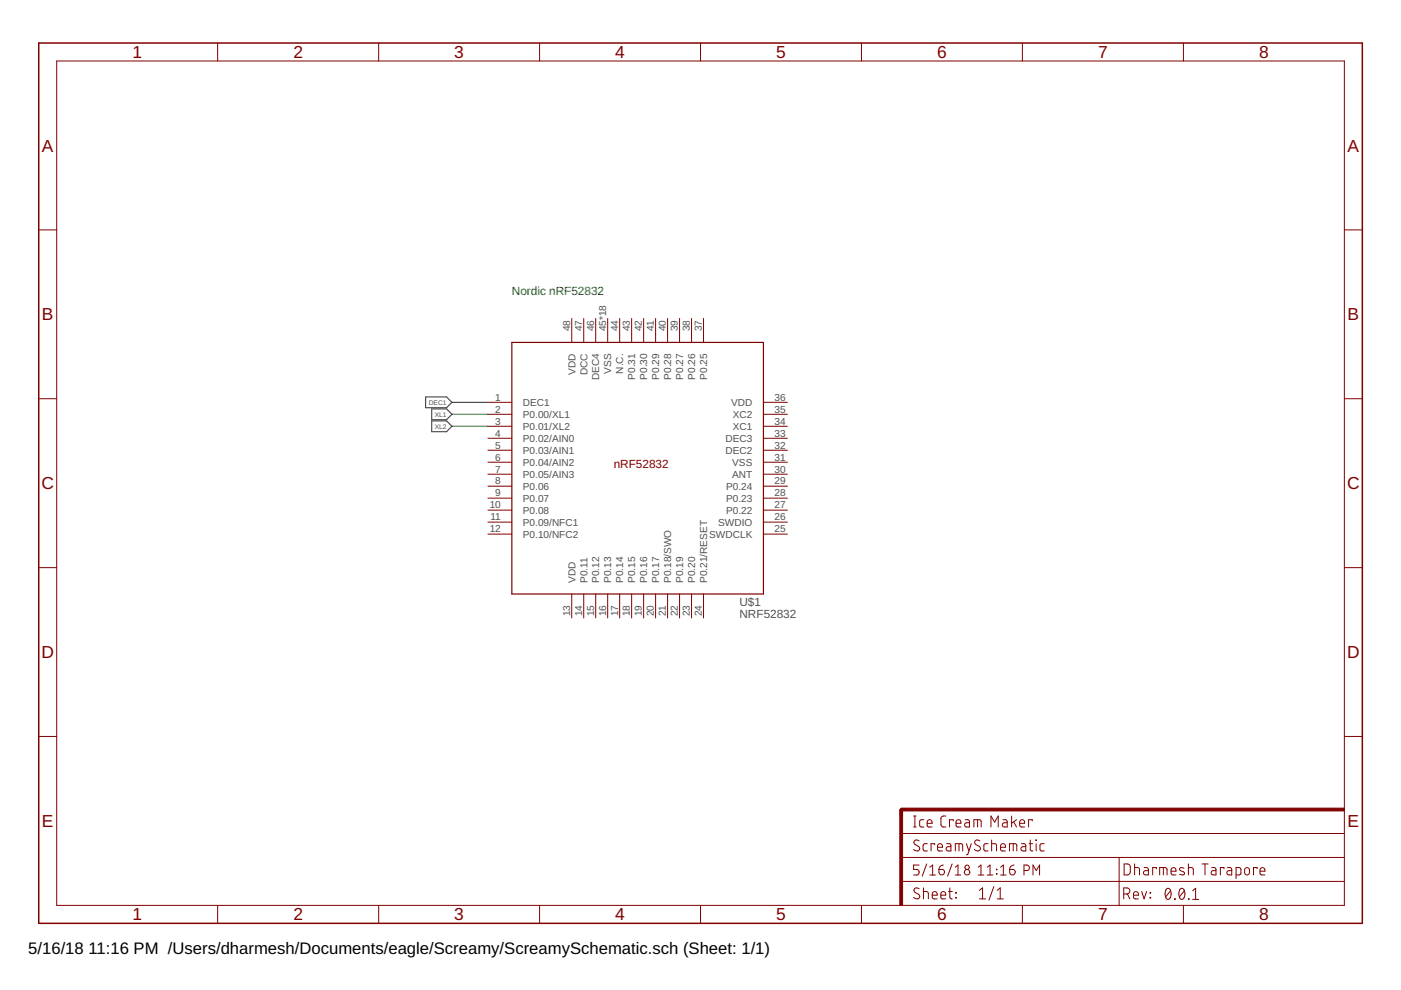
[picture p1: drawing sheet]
<svg xmlns="http://www.w3.org/2000/svg" width="297mm" height="210mm" viewBox="0 0 297 210" stroke-linecap="round" stroke-linejoin="round" font-family="sans-serif">
<path d="M90.2 84.2h4.5l1.1 1.1-1.1 1.1h-4.5zM91.5 86.7h3.2l1.1 1.1-1.1 1.2h-3.2zM91.5 89.2h3.2l1.1 1.2-1.1 1.1h-3.2z" fill="none" stroke="#505050" stroke-width=".25"/>
<g fill="#800000" stroke="#800000" stroke-width=".21">
<path d="M190.8 171.6h.6v20.4h-.6z"/>
<path d="M191.1 171.3h93.9v.6h-93.9z"/>
</g>
<g fill="none" stroke="#800000" stroke-width=".21">
<path d="M12 12.9h273v179.1h-273zM46.1 9.1v3.8M80.3 9.1v3.8M114.4 9.1v3.8M148.5 9.1v3.8M182.6 9.1v3.8M216.8 9.1v3.8M250.9 9.1v3.8M8.2 48.7h3.8M285 48.7h3.8M121.2 67.5v5.1M123.8 67.5v5.1"/>
<path d="M126.3 67.5v5.1M128.8 67.5v5.1M131.4 67.5v5.1M133.9 67.5v5.1M136.5 67.5v5.1M139 67.5v5.1M141.5 67.5v5.1M144.1 67.5v5.1M146.6 67.5v5.1M149.2 67.5v5.1M8.2 84.5h3.8M103.4 85.3h5.1"/>
<path d="M103.4 87.8h5.1M103.4 90.4h5.1M103.4 92.9h5.1M103.4 95.5h5.1M103.4 98h5.1M161.9 85.3h5M161.9 87.8h5M161.9 90.4h5M161.9 92.9h5M161.9 95.5h5M161.9 98h5M285 84.5h3.8"/>
<path d="M103.4 100.5h5.1M103.4 103.1h5.1M103.4 105.6h5.1M103.4 108.2h5.1M103.4 110.7h5.1M103.4 113.2h5.1M161.9 100.5h5M161.9 103.1h5M161.9 105.6h5M161.9 108.2h5M161.9 110.7h5M161.9 113.2h5"/>
<path d="M8.2 120.4h3.8M121.2 125.9v5.1M123.8 125.9v5.1M126.3 125.9v5.1M128.8 125.9v5.1M131.4 125.9v5.1M133.9 125.9v5.1M136.5 125.9v5.1M139 125.9v5.1M141.5 125.9v5.1M144.1 125.9v5.1M146.6 125.9v5.1"/>
<path d="M149.2 125.9v5.1M285 120.4h3.8M8.2 156.1h3.8M285 156.1h3.8M191.1 176.7h93.9M193.7 175.3h.5M193.7 173h.5M194 173v2.3M194.9 178.3a.58 .58 0 0 0-.9-.1 .58 .58 0 0 0 0 .9l.7 .4a.58 .58 0 0 1 .1 .8 .58 .58 0 0 1-.9 0l-.2-.2M195.9 173.8h-.7l-.2 .4 .1 1 .8 .1M196.6 174.6h1a.54 .54 0 0 0-.4-.8 .54 .54 0 0 0-.6 .5l.1 .9 .9 .1M196.6 178.9h-.6l-.3 .4 .1 1 .8 .1"/>
<path d="M198.2 179.1v-.2h-.8v1.5M198.8 179.6h1a.54 .54 0 0 0-.4-.7 .54 .54 0 0 0-.6 .5l.1 .9 .9 .1M200.6 173l-.8 .1-.3 .4 .1 1.6 .3 .2h.7M200.7 178.9h.7l.2 .2v1.3h-.6a.46 .46 0 0 1-.4-.4 .46 .46 0 0 1 .4-.5h.6M202.1 174.1v-.3h-.8v1.5M202.7 174.6h1a.54 .54 0 0 0-.3-.8 .54 .54 0 0 0-.7 .5l.1 .9 .9 .1M203.3 178.9v1.5M204.6 173.8h.7l.2 .4v1.1h-.5a.46 .46 0 0 1-.5-.4 .46 .46 0 0 1 .5-.5h.5M204.9 178.9l.5 1.5M205.9 178.9l-.7 2.3h-.3M206.5 175.3v-1.5l1.4 .1 .1 1.4M207.3 173.8v1.5"/>
<path d="M207.8 178.3a.58 .58 0 0 0-.9-.1 .58 .58 0 0 0 0 .9l.7 .4a.59 .59 0 0 1 .1 .8 .59 .59 0 0 1-.9 0l-.2-.2M209.5 178.9h-.7l-.2 .4 .1 1 .8 .1M210.1 175.3v-2.3l.8 1.3 .7-1.3v2.3M210.2 178.9l1 .1 .1 1.4M210.2 178.1v2.3M212.1 179.6h1.1a.54 .54 0 0 0-.4-.7 .54 .54 0 0 0-.7 .5l.2 .9 .9 .1M212.6 173.8h.7l.3 .4v1.1h-.6a.46 .46 0 0 1-.5-.4 .46 .46 0 0 1 .5-.5h.6M214.5 173v2.3M214.8 178.9v1.5M214.9 174.2l.6 1.1M215.5 173.8l-1 .8M216.2 174.6h1a.54 .54 0 0 0-.3-.8 .54 .54 0 0 0-.7 .5l.1 .9 .9 .1"/>
<path d="M216.6 178.9h.6l.3 .4v1.1h-.6a.46 .46 0 0 1-.4-.4 .46 .46 0 0 1 .4-.5h.6M218.2 178.9h.7M218.4 178.1l.1 2.1 .4 .2M218.9 174.1v-.3h-.8v1.5M219.6 178.1l.2 .1zM219.7 178.9v1.5M221.4 178.9h-.7l-.2 .4 .1 1 .8 .1M46.1 192v3.8M80.3 192v3.8M114.4 192v3.8M148.5 192v3.8M182.6 192v3.8"/>
<path d="M191.1 186.9h93.9M191.1 181.8h93.9M194.9 183.4h-1.2v.9h.7a.61 .61 0 0 1 .5 .6 .61 .61 0 0 1-.5 .6h-.7M194.9 188.4a.58 .58 0 0 0-.9-.1 .58 .58 0 0 0 0 .9l.7 .4a.58 .58 0 0 1 .1 .9 .58 .58 0 0 1-.9-.1l-.2-.1M195.8 189h.6l.4 .3v1.3M195.8 188.3v2.3M196.5 183.2l-1 2.6M197.1 185.5h1.2M197.1 183.9l.6-.5v2.1M197.7 189.8h1a.54 .54 0 0 0-.4-.7 .54 .54 0 0 0-.6 .4l.1 1 .9 .1M199.1 184.3h.7a.59 .59 0 0 1 .5 .7 .59 .59 0 0 1-.7 .5 .59 .59 0 0 1-.5-.6zM199.5 189.8h1a.54 .54 0 0 0-.4-.7 .54 .54 0 0 0-.6 .4l.1 1 .9 .1"/>
<path d="M200 183.4l-.7 .3-.2 .6M201.1 189h.8M201.4 188.3v1.9l.1 .3 .4 .1M201.9 183.2l-1 2.6M202.5 180.4v-1.5l1.5 .1 .1 1.4M202.5 185.5h1.2M202.5 183.9l.6-.5v2.1M202.6 189.2l.2 .2zM202.6 190.3l.2 .1zM207.4 185.5h1.2M207.4 183.9l.6-.5v2.1M207.7 188.8l.6-.5v2.3"/>
<path d="M207.7 190.6h1.3M209.3 185.5h1.2M209.3 183.9l.6-.5v2.1M210.7 188l-1 2.8M211.3 184.3l.1 .1zM211.3 185.2l.1 .1zM211.4 190.6h1.3M211.4 188.8l.7-.5v2.3M212.2 185.5h1.1M212.2 183.9l.5-.5v2.1M214 180.4v-1.5l1.5 .1 .1 1.4M214.1 184.3h.7a.59 .59 0 0 1 .4 .7 .59 .59 0 0 1-.6 .5 .59 .59 0 0 1-.5-.6z"/>
<path d="M215 183.4l-.7 .3-.2 .6M216.8 192v3.8M217.1 184.6h.6a.58 .58 0 0 0 .6-.6 .58 .58 0 0 0-.6-.6h-.6v2.1M219 185.5v-2.1l.7 1.2 .7-1.2v2.1M237.3 181.8v10.2M238.3 189.5h.6a.65 .65 0 0 0 .6-.6 .65 .65 0 0 0-.6-.6h-.6v2.3M238.3 183.2h.9l.4 .4v1.5l-.4 .4h-.9zM239 189.5l.5 1.1M240.3 189.8h1.1a.54 .54 0 0 0-.4-.7 .54 .54 0 0 0-.7 .4l.1 1 1 .1M240.6 183.9h.6l.4 .3v1.3M240.6 183.2v2.3M242.1 189l.5 1.6 .5-1.6"/>
<path d="M242.6 183.9l.6 .1 .3 .3v1.2h-.6a.46 .46 0 0 1-.5-.5 .46 .46 0 0 1 .5-.4h.6M243.8 190.3l.2 .1zM243.8 189.2l.2 .2zM245.2 184.2v-.3h-.8v1.6M245.9 185.5v-1.6l1.4 .2 .1 1.4M246.7 183.9v1.6M247.3 188.5a.55 .55 0 0 1 .6-.1 .55 .55 0 0 1 .3 .5 1.33 1.33 0 0 1-.6 1.8 1.45 1.45 0 0 1-.3-2.2zM248.2 188.9l-1.1 1.3M248.3 184.7h1a.54 .54 0 0 0-.3-.7 .54 .54 0 0 0-.7 .5l.1 .9 .9 .1M249 190.6l.2 .1zM250.2 188.5a.55 .55 0 0 1 .6-.1 .55 .55 0 0 1 .3 .5 1.33 1.33 0 0 1-.5 1.8 1.45 1.45 0 0 1-.4-2.2zM250.9 192v3.8"/>
<path d="M251 184.1a.59 .59 0 0 0-.9 .1l.1 .3 .9 .6-.1 .4-.9-.1M251.1 188.9l-1 1.3M252 183.9h.6l.4 .3v1.3M252 183.2v2.3M252 190.6l.1 .1zM252.9 190.7h1.2M252.9 188.9l.6-.6v2.4M254.8 183.2h1.3M255.5 183.2v2.3M256.9 183.9h.5l.4 .3v1.3h-.6a.46 .46 0 0 1-.4-.5 .46 .46 0 0 1 .4-.4h.6M259.5 184.2v-.3h-.8v1.6M260.2 183.9l.7 .1 .3 .3v1.2h-.6a.46 .46 0 0 1-.5-.5 .46 .46 0 0 1 .5-.4h.6"/>
<path d="M262.1 185.5h.8l.2-.2v-1.1l-.2-.2-.8-.1v2.4M264 184.1l.5-.1a.89 .89 0 0 1 .1 1.4l-.3 .1-.4-.3zM266.5 184.2v-.3h-.7v1.6M267.1 184.7h1.1a.54 .54 0 0 0-.4-.7 .54 .54 0 0 0-.7 .5l.2 .9 .9 .1"/>
<circle cx="205" cy="183.9" r=".47"/>
<circle cx="205" cy="184.9" r=".59"/>
</g>
<path d="M192.3 171.6h-1.2v1.3" fill="none" stroke="#800000" stroke-width=".61"/>
<path d="M8.2 9.1h280.6v186.7h-280.6z" fill="none" stroke="#800000" stroke-width=".32"/>
<path d="M108.5 72.6h53.4v53.3h-53.4z" fill="none" stroke="#800000" stroke-width=".25"/>
<path d="M95.8 85.3h7.6M95.8 87.8h7.6M95.8 90.4h7.6" fill="none" stroke="#008000" stroke-width=".21"/>
<g font-size="3.7" fill="#800000">
<text x="28.1" y="12.3">1</text>
<text x="62.2" y="12.3">2</text>
<text x="96.3" y="12.3">3</text>
<text x="130.4" y="12.3">4</text>
<text x="164.6" y="12.3">5</text>
<text x="198.7" y="12.3">6</text>
<text x="232.8" y="12.3">7</text>
<text x="266.9" y="12.3">8</text>
<text x="8.9" y="32.1">A</text>
<text x="285.7" y="32.1">A</text>
<text x="8.9" y="67.9">B</text>
<text x="285.7" y="67.9">B</text>
<text x="8.8" y="103.7">C</text>
<text x="285.6" y="103.7">C</text>
<text x="8.8" y="139.5">D</text>
<text x="285.6" y="139.5">D</text>
<text x="8.9" y="175.3">E</text>
<text x="285.7" y="175.3">E</text>
<text x="28.1" y="195.2">1</text>
<text x="62.2" y="195.2">2</text>
<text x="96.3" y="195.2">3</text>
<text x="130.4" y="195.2">4</text>
<text x="164.6" y="195.2">5</text>
<text x="198.7" y="195.2">6</text>
<text x="232.8" y="195.2">7</text>
<text x="266.9" y="195.2">8</text>
</g>
<g font-size="3.5">
<text x="6" y="202.2">5/16/18</text>
<text x="18.8" y="202.2">11:16 PM /Users/dharmesh/Documents/eagle/Screamy/ScreamySchematic.sch (Sheet: 1/1)</text>
</g>
<text font-size="2.5" fill="#008000" x="108.5" y="62.4">Nordic nRF52832</text>
<text font-size="2.5" fill="#800000" x="130.1" y="99.3">nRF52832</text>
<g font-size="2.5" fill="#505050">
<text x="156.8" y="131">NRF52832</text>
<text x="156.8" y="128.5">U$1</text>
</g>
<g font-size="2.1" fill="#505050">
<text x="120.9" y="70.3" transform="rotate(-90 120.9 70.3)">48</text>
<text x="123.4" y="70.3" transform="rotate(-90 123.4 70.3)">47</text>
<text x="125.9" y="70.3" transform="rotate(-90 125.9 70.3)">46</text>
<text x="128.5" y="70.3" transform="rotate(-90 128.5 70.3)">45*18</text>
<text x="131" y="70.3" transform="rotate(-90 131 70.3)">44</text>
<text x="133.6" y="70.3" transform="rotate(-90 133.6 70.3)">43</text>
<text x="136.1" y="70.3" transform="rotate(-90 136.1 70.3)">42</text>
<text x="138.6" y="70.3" transform="rotate(-90 138.6 70.3)">41</text>
<text x="141.2" y="70.3" transform="rotate(-90 141.2 70.3)">40</text>
<text x="143.7" y="70.3" transform="rotate(-90 143.7 70.3)">39</text>
<text x="146.3" y="70.3" transform="rotate(-90 146.3 70.3)">38</text>
<text x="148.8" y="70.3" transform="rotate(-90 148.8 70.3)">37</text>
<text x="122" y="79.5" transform="rotate(-90 122 79.5)">VDD</text>
<text x="124.5" y="79.6" transform="rotate(-90 124.5 79.6)">DCC</text>
<text x="127.1" y="80.6" transform="rotate(-90 127.1 80.6)">DEC4</text>
<text x="129.6" y="79.2" transform="rotate(-90 129.6 79.2)">VSS</text>
<text x="132.1" y="79.2" transform="rotate(-90 132.1 79.2)">N.C.</text>
<text x="134.7" y="80.5" transform="rotate(-90 134.7 80.5)">P0.31</text>
<text x="137.2" y="80.5" transform="rotate(-90 137.2 80.5)">P0.30</text>
<text x="139.8" y="80.5" transform="rotate(-90 139.8 80.5)">P0.29</text>
<text x="142.3" y="80.5" transform="rotate(-90 142.3 80.5)">P0.28</text>
<text x="144.8" y="80.5" transform="rotate(-90 144.8 80.5)">P0.27</text>
<text x="147.4" y="80.5" transform="rotate(-90 147.4 80.5)">P0.26</text>
<text x="149.9" y="80.5" transform="rotate(-90 149.9 80.5)">P0.25</text>
<text x="105" y="84.9">1</text>
<text x="105" y="87.5">2</text>
<text x="110.9" y="86.1">DEC1</text>
<text x="110.9" y="88.6">P0.00/XL1</text>
<text x="155" y="86.1">VDD</text>
<text x="155.4" y="88.6">XC2</text>
<text x="164.2" y="87.5">35</text>
<text x="164.2" y="84.9">36</text>
<text x="105" y="90">3</text>
<text x="105" y="92.6">4</text>
<text x="105" y="95.1">5</text>
<text x="110.9" y="91.1">P0.01/XL2</text>
<text x="110.9" y="93.7">P0.02/AIN0</text>
<text x="153.8" y="93.7">DEC3</text>
<text x="155.4" y="91.1">XC1</text>
<text x="164.2" y="95.1">32</text>
<text x="164.2" y="92.6">33</text>
<text x="164.2" y="90">34</text>
<text x="105" y="97.6">6</text>
<text x="105" y="100.2">7</text>
<text x="110.9" y="96.2">P0.03/AIN1</text>
<text x="110.9" y="98.8">P0.04/AIN2</text>
<text x="110.9" y="101.3">P0.05/AIN3</text>
<text x="153.8" y="96.2">DEC2</text>
<text x="155.2" y="101.3">ANT</text>
<text x="155.2" y="98.8">VSS</text>
<text x="164.2" y="100.2">30</text>
<text x="164.2" y="97.6">31</text>
<text x="103.8" y="107.8">10</text>
<text x="105" y="102.7">8</text>
<text x="105" y="105.3">9</text>
<text x="110.9" y="103.8">P0.06</text>
<text x="110.9" y="106.4">P0.07</text>
<text x="153.9" y="106.4">P0.23</text>
<text x="153.9" y="103.8">P0.24</text>
<text x="164.2" y="107.8">27</text>
<text x="164.2" y="105.3">28</text>
<text x="164.2" y="102.7">29</text>
<text x="103.8" y="112.9">12</text>
<text x="104" y="110.3">11</text>
<text x="110.9" y="108.9">P0.08</text>
<text x="110.9" y="111.5">P0.09/NFC1</text>
<text x="110.9" y="114">P0.10/NFC2</text>
<text x="150.4" y="114">SWDCLK</text>
<text x="152.3" y="111.5">SWDIO</text>
<text x="153.9" y="108.9">P0.22</text>
<text x="164.2" y="112.9">25</text>
<text x="164.2" y="110.3">26</text>
<text x="122" y="123.6" transform="rotate(-90 122 123.6)">VDD</text>
<text x="124.5" y="123.6" transform="rotate(-90 124.5 123.6)">P0.11</text>
<text x="127.1" y="123.6" transform="rotate(-90 127.1 123.6)">P0.12</text>
<text x="129.6" y="123.6" transform="rotate(-90 129.6 123.6)">P0.13</text>
<text x="132.1" y="123.6" transform="rotate(-90 132.1 123.6)">P0.14</text>
<text x="134.7" y="123.6" transform="rotate(-90 134.7 123.6)">P0.15</text>
<text x="137.2" y="123.6" transform="rotate(-90 137.2 123.6)">P0.16</text>
<text x="139.8" y="123.6" transform="rotate(-90 139.8 123.6)">P0.17</text>
<text x="142.3" y="123.6" transform="rotate(-90 142.3 123.6)">P0.18/SWO</text>
<text x="144.8" y="123.6" transform="rotate(-90 144.8 123.6)">P0.19</text>
<text x="147.4" y="123.6" transform="rotate(-90 147.4 123.6)">P0.20</text>
<text x="149.9" y="123.6" transform="rotate(-90 149.9 123.6)">P0.21/RESET</text>
<text x="120.9" y="130.6" transform="rotate(-90 120.9 130.6)">13</text>
<text x="123.4" y="130.6" transform="rotate(-90 123.4 130.6)">14</text>
<text x="125.9" y="130.6" transform="rotate(-90 125.9 130.6)">15</text>
<text x="128.5" y="130.6" transform="rotate(-90 128.5 130.6)">16</text>
<text x="131" y="130.6" transform="rotate(-90 131 130.6)">17</text>
<text x="133.6" y="130.6" transform="rotate(-90 133.6 130.6)">18</text>
<text x="136.1" y="130.6" transform="rotate(-90 136.1 130.6)">19</text>
<text x="138.6" y="130.6" transform="rotate(-90 138.6 130.6)">20</text>
<text x="141.2" y="130.6" transform="rotate(-90 141.2 130.6)">21</text>
<text x="143.7" y="130.6" transform="rotate(-90 143.7 130.6)">22</text>
<text x="146.3" y="130.6" transform="rotate(-90 146.3 130.6)">23</text>
<text x="148.8" y="130.6" transform="rotate(-90 148.8 130.6)">24</text>
</g>
<g font-size="1.4" fill="#505050">
<text x="90.9" y="85.8">DEC1</text>
<text x="92.2" y="88.4">XL1</text>
<text x="92.2" y="90.9">XL2</text>
</g>
</svg>
